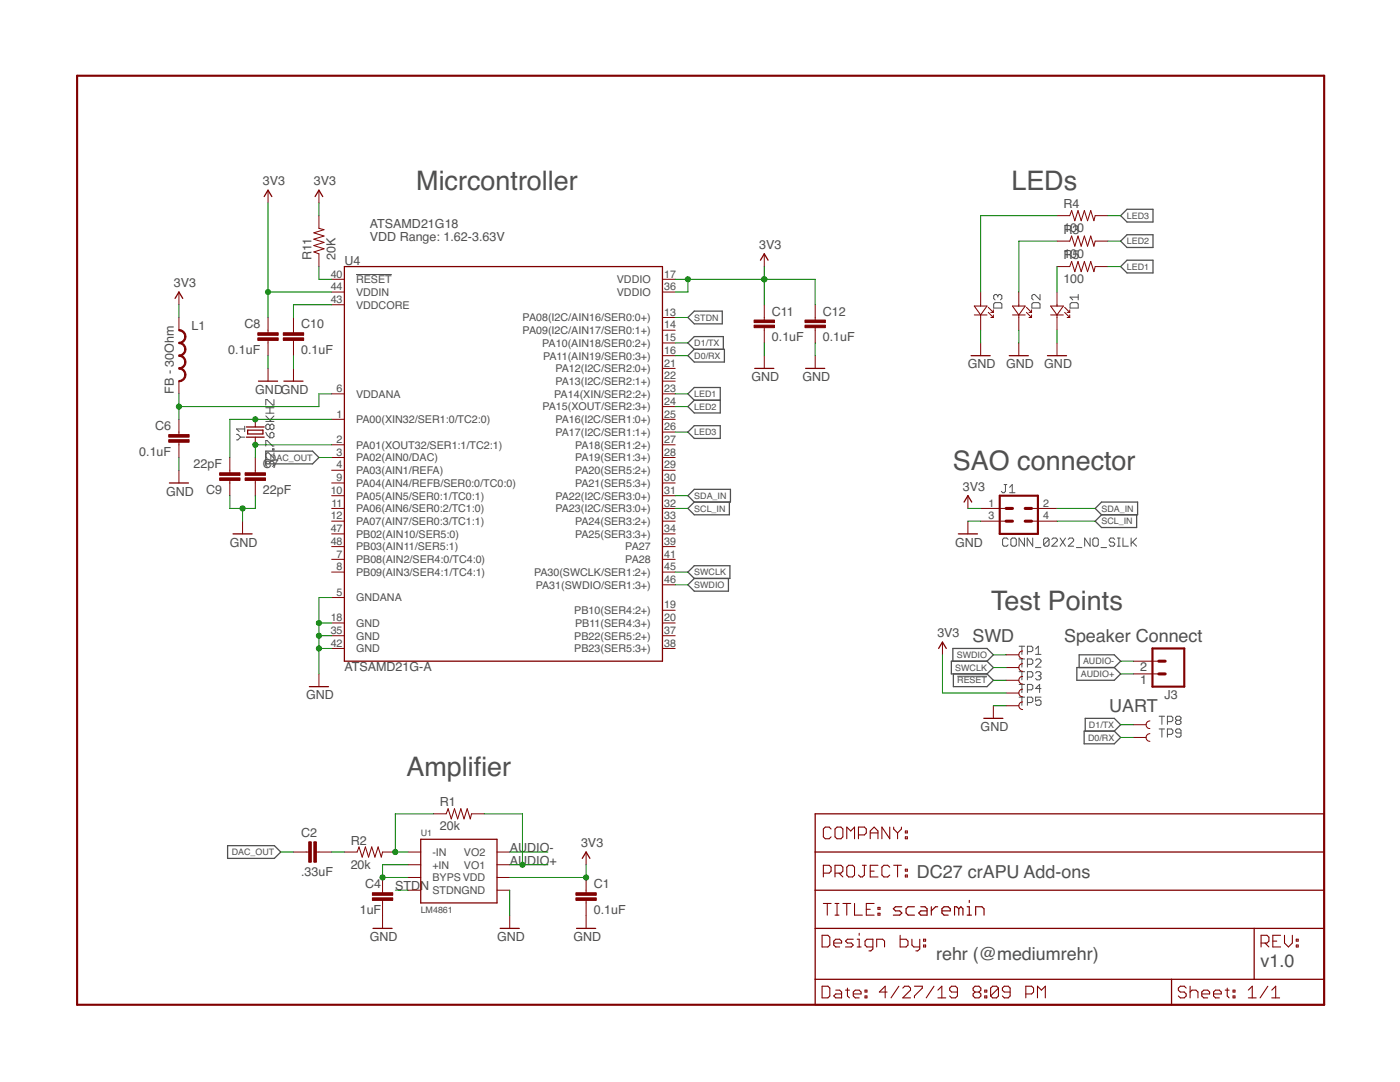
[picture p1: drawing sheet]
<svg xmlns="http://www.w3.org/2000/svg" width="279mm" height="216mm" viewBox="0 0 279 216" stroke-linecap="round" stroke-linejoin="round" font-family="sans-serif">
<g fill="none" stroke="#505050" stroke-width=".2">
<path d="M71.1 54.8h7.1M199.1 59l-.2-.2h-.3l-.3 .2v.6l.3 .2M199.1 59l.3-.2h.3l.2 .2v.6l-.2 .2M199.1 59v.3M207.6 58.8v1l-1.1-1h-.3l-.3 .2v.6l.3 .2M215.2 58.8v1M215.2 59.3h-1.6l.5 .5M54.7 79.7v1.1h-.3l-1.1-1.1h-.3v1.1M198.3 60.7l.3-.3h1.1l.2 .3v.8h-1.6zM205.9 60.7l.3-.3h1.1l.3 .3v.8h-1.7zM213.6 60.7l.2-.3h1.1l.3 .3v.8h-1.6zM47.2 86.7h.3l.5 .5"/>
<path d="M48 87.2l-.5 .6h-.3M48 87.2h.8M48.8 85.6h-1.6l.6 .5M48.8 85v1.1M53 89v-1.1h.3l1.1 1.1h.3M53 86.3l.3 .5 .6 .6M53 84.1h1.7M53 83l1.1 1.1M53 82.4h1.7M53 81.4h1.7M53.9 92.3l-.3-.3h-.3l-.3 .3v.5l.3 .3M53.9 84.9l-.3-.3h-.3l-.3 .3v.5l.3 .3h.3l.3-.3"/>
<path d="M53.9 92.3l.2-.3h.3l.3 .3v.5l-.3 .3M53.9 81.4v1M53.9 84.9v.5M53.9 86.6l.2-.3h.3l.3 .3v.5l-.3 .3h-.5zM53.9 92.3v.2M53.9 84.9l.2-.3h.3l.3 .3v.5l-.3 .3h-.3l-.2-.3M54.4 89.6h.3v.2h-.3zM54.7 90.4v1.1l-1.1-1.1h-.3l-.3 .2v.6l.3 .3M54.7 83l-.8 .8M200.4 96.7h.5M200.7 96.7v1.3l-.3 .3h-.3l-.3-.3M201.5 98.3h1.1"/>
<path d="M201.5 97.2l.5-.5v1.6M201.2 107.6l-.3-.2h-.5l-.3 .2v1.1l.3 .3h.5l.3-.3M202 107.4h.5l.3 .2v1.1l-.3 .3h-.5l-.3-.3v-1.1zM204.4 107.4v1.6l-1-1.6v1.6M206.1 107.4v1.6l-1.1-1.6v1.6M206.7 109.3h1M209.4 107.6l-.3-.2h-.5l-.3 .2v1.1M209.4 107.6v1.1l-.3 .3h-.5l-.3-.3M209.4 107.6l-1.1 1.1M209.9 107.6l.3-.2h.5l.3 .2v.3l-1.1 1.1h1.1M211.6 107.4l1 1.6M212.6 107.4l-1 1.6"/>
<path d="M213.2 107.6l.3-.2h.5l.3 .2v.3l-1.1 1.1h1.1M214.8 109.3h1.1M217.6 107.4v1.6l-1.1-1.6v1.6M218.4 107.4h.5l.3 .2v1.1l-.3 .3h-.5l-.3-.3v-1.1zM219.7 109.3h1.1M222.5 107.6l-.3-.2h-.5l-.3 .2v.3l.3 .3h.5l.3 .3v.2l-.3 .3h-.5l-.3-.3M223 107.4h.6M223 109h.6M223.3 107.4v1.6M224.1 107.4v1.6h1.1M225.7 107.4v1.6M226 108.2l.8 .8"/>
<path d="M226.8 107.4l-1.1 1.1M191.1 134.9h5.9M203.4 128.9h1.1M203.4 131.5h1.1M203.4 134h1.1M203.4 136.6h1.1M203.4 139.1h1.1M203.9 128.9v1.7M203.9 131.5v1.6M203.9 134v1.7M203.9 136.6v1.6M203.9 139.1v1.6"/>
<path d="M205 130h.8l.3-.2v-.6l-.3-.3h-.8v1.7M205 132.6h.8l.3-.3v-.5l-.3-.3h-.8v1.6M205 135.1h.8l.3-.2v-.6l-.3-.3h-.8v1.7M205 137.6h.8l.3-.2v-.6l-.3-.2h-.8v1.6M206.7 129.5l.5-.6v1.7M206.7 130.6h1.1M206.7 131.8l.2-.3h.6l.3 .3v.2l-1.1 1.1h1.1M206.7 134.3l.2-.3h.6l.3 .3v.3l-.3 .3M207.2 134.9h.3M207.5 134.9l.3 .2v.3l-.3 .3h-.6l-.2-.3M207.8 139.1h-1.1v.8l.5-.2h.3l.3 .2v.6l-.3 .2h-.6l-.2-.2M207.8 137.4h-1.1l.8-.8v1.6"/>
<path d="M205 140.2h.8l.3-.3v-.5l-.3-.3h-.8v1.6M231.3 142.9h1.1M231.3 145.5h1.1M231.9 142.9v1.6M231.9 145.5v1.6M233 144h.8l.3-.3v-.5l-.3-.3h-.8v1.6M233 146.5h.8l.3-.2v-.6l-.3-.2h-.8v1.6M234.9 143.7l-.3-.2v-.3l.3-.3h.5l.3 .3v.3l-.3 .2M234.9 143.7l-.3 .3v.3l.3 .2h.5l.3-.2v-.3l-.3-.3M234.9 143.7h.5M235.7 146.3h-.8l-.3-.3v-.3l.3-.2h.5l.3 .2v1.1l-.3 .3h-.5l-.3-.3"/>
</g>
<g fill="none" stroke="#505050" stroke-width=".25">
<path d="M223.6 53.2l1.3-1.3h5.2v2.6h-5.2zM223.6 43l1.3-1.2h5.2v2.5h-5.2zM223.6 48.1l1.3-1.3h5.2v2.6h-5.2zM137.3 63.4l1.3-1.3h5.5v2.5h-5.5zM137.3 78.6l1.3-1.3h5.1v5.1h-5.1l-1.3-1.3 1.3-1.2zM138.6 69.7l-1.3-1.3 1.3-1.2h5.8v2.5M138.6 69.7h6v2.5h-6l-1.3-1.2zM138.6 79.9h5.1M53 90h9.4l1.2 1.3-1.2 1.3h-9.4zM137.3 98.9l1.3-1.3h7.2v2.6h-7.2zM137.3 86.2l1.3-1.3h5.1v2.6h-5.1zM137.3 114.2l1.3-1.3h7.1v2.5h-7.1z"/>
<path d="M138.6 115.4l-1.3 1.3 1.3 1.3h6.8v-2.6M138.6 100.2l-1.3 1.3 1.3 1.2h7v-2.5M218.6 101.5l1.2-1.3h7.2v2.5h-7.2zM219.8 102.7l-1.2 1.3 1.2 1.3h7v-2.6M190.2 131.9v-2.5h6.8l1.2 1.3-1.2 1.2M190.3 134.5v2.5h6.7l1.2-1.3-1.2-1.2M197 131.9h-7.1v2.6h7.1M197 131.9l1.2 1.3-1.2 1.3M214.9 133.2h7.5l1.2 1.3-1.2 1.2h-7.5zM215.4 133.2v-2.5h7l1.2 1.2-1.2 1.3M216.4 145.9h6l1.2 1.3-1.2 1.2h-6zM216.6 145.9v-2.6h5.8l1.2 1.3-1.2 1.3"/>
<path d="M45.4 168.7h9.4l1.2 1.3-1.2 1.3h-9.4z"/>
</g>
<g fill="none" stroke="#800000" stroke-width=".25">
<path d="M52.7 39.2l.8-1.2 .8 1.2M62.9 39.2l.7-1.2 .8 1.2M34.9 59.5l.8-1.2 .8 1.2M68.7 53.2h63.5v78.7h-63.5zM151.8 51.9l.7-1.2 .8 1.2M51.6 76.1h3.8M56.7 76.1h3.8M150.6 73.5h3.8M160.8 73.5h3.8M193.8 71h3.8M201.4 71h3.8M209 71h3.9"/>
<path d="M33.8 96.4h3.8M49.2 85.2h3.5M49.2 87.2h3.5M49.4 85.8h3.1v.8h-3.1zM46.5 106.5h3.8M191.3 106.5h3.8M192.4 100.2l.8-1.3 .7 1.3M61.7 137h3.9M187.3 129.4l.8-1.3 .7 1.3M196.3 143.3h3.9M84 167.5h15.2v12.7h-15.2zM116.2 171.3l.8-1.3 .7 1.3"/>
<path d="M162.7 162.4h101.6v38.1h-101.6zM162.7 170h101.6M162.7 177.6h101.6M74.4 185.3h3.9M99.8 185.3h3.8M115.1 185.3h3.8M162.7 185.3h101.6M162.7 195.4h101.6M233.8 195.4v5.1M250.3 185.3v10.1"/>
</g>
<g fill="none" stroke="#800000" stroke-width=".2">
<path d="M53.5 38v2.5M63.6 38v2.5M35.7 58.3v2.5M63.6 43v2.6l1.1 .2-2.1 .7 2.1 .6-2.1 .6 2.1 .7-2.1 .6 2.1 .6-2.1 .7 1 .4v2.5M66.2 55.7h2.5M66.2 58.3h2.5M132.2 55.7h2.5M132.2 58.3h2.5M152.5 50.7v2.5M195.7 58.3v2.8M203.3 58.3v2.8M210.9 53.2h2.6l.4-1 .6 2 .6-2 .7 2 .6-2 .6 2 .7-2 .6 2 .3-1h2.5"/>
<path d="M210.9 58.3v2.8M210.9 48.1h2.6l.4-1 .6 2 .6-2 .7 2 .6-2 .6 2 .7-2 .6 2 .3-1h2.5M210.9 43h2.6l.4-1 .6 2 .6-2 .7 2 .6-2 .6 2 .7-2 .6 2 .3-1h2.5M35.7 63.4v2.5M35.7 76.1v2.5M53.5 63.4v3M53.5 67.9v3.1M53.5 73.5v2.6M58.6 63.4v3M58.6 67.9v3.1M58.6 73.5v2.6M66.2 78.6h2.5"/>
<path d="M66.2 60.8h2.5M132.2 78.6h2.5M132.2 63.4h2.5M132.2 68.4h2.5M132.2 65.9h2.5M132.2 71h2.5M132.2 73.5h2.5M132.2 76.1h2.5M152.5 60.8v3.1M152.5 65.4v3M152.5 71v2.5M162.7 60.8v3.1"/>
<path d="M162.7 65.4v3M162.7 71v2.5M194.4 61.1h2.6l-1.3 1.7zM194.4 62.8h2.6M195.7 62.8v3.1M195.7 68.4v2.6M197.2 61.3l1 1M197.2 62.3l1 1.1M197.7 63.4h.5M197.7 62.3h.5M198.2 61.8v.5M198.2 62.8v.6"/>
<path d="M202.1 61.1h2.5l-1.3 1.7zM202.1 62.8h2.5M203.3 62.8v3.1M203.3 68.4v2.6M204.9 61.3l1 1M204.9 62.3l1 1.1M205.4 63.4h.5M205.4 62.3h.5M205.9 61.8v.5M205.9 62.8v.6M209.7 61.1h2.5l-1.3 1.7zM209.7 62.8h2.5"/>
<path d="M210.9 62.8v3.1M210.9 68.4v2.6M212.5 61.3l1 1M212.5 62.3l1 1.1M213 63.4h.5M213 62.3h.5M213.5 61.8v.5M213.5 62.8v.6M35.7 83.7v3M35.7 88.2v3.1M35.7 93.8v2.6M45.9 91.3v3"/>
<path d="M45.9 95.9v3M50.9 83.7v1.5M50.9 87.2v1.6M50.9 91.3v3M50.9 95.9v3M66.2 83.7h2.5M66.2 88.8h2.5M66.2 91.3h2.5M66.2 93.8h2.5M66.2 96.4h2.5M66.2 98.9h2.5M132.2 83.7h2.5"/>
<path d="M132.2 88.8h2.5M132.2 91.3h2.5M132.2 93.8h2.5M132.2 96.4h2.5M132.2 98.9h2.5M132.2 81.1h2.5M132.2 86.2h2.5M193.2 98.9v2.6M48.4 104v2.5M66.2 119.2h2.5M66.2 101.5h2.5M66.2 111.6h2.5"/>
<path d="M66.2 114.2h2.5M66.2 104h2.5M66.2 106.5h2.5M66.2 109.1h2.5M132.2 101.5h2.5M132.2 111.6h2.5M132.2 114.2h2.5M132.2 104h2.5M132.2 106.5h2.5M132.2 109.1h2.5M132.2 116.7h2.5M193.2 104v2.5"/>
<path d="M195.7 101.5h5.1M195.7 104h5.1M205.9 101.5h5M205.9 104h5M63.6 134.5v2.5M66.2 124.3h2.5M66.2 126.9h2.5M66.2 129.4h2.5M132.2 124.3h2.5M132.2 121.8h2.5M132.2 126.9h2.5M132.2 129.4h2.5"/>
<path d="M188.1 128.1v2.6M200.8 130.7h2.5M200.8 133.2h2.5M200.8 135.7h2.5M200.8 138.3h2.5M204.1 129.9a.76 .76 0 0 0-.8 .8 .76 .76 0 0 0 .8 .7M204.1 132.4a.76 .76 0 0 0-.8 .8 .76 .76 0 0 0 .8 .8M204.1 135a.76 .76 0 0 0-.8 .7 .76 .76 0 0 0 .8 .8M204.1 137.5a.76 .76 0 0 0-.8 .8 .76 .76 0 0 0 .8 .7M226.2 134.5h5.1M226.2 131.9h5.1M198.2 140.8v2.5"/>
<path d="M200.8 140.8h2.5M204.1 140.1a.76 .76 0 0 0-.8 .7 .76 .76 0 0 0 .8 .8M226.2 144.6h2.5M226.2 147.2h2.5M229.5 143.8a.76 .76 0 0 0-.8 .8 .76 .76 0 0 0 .8 .8M229.5 146.4a.76 .76 0 0 0-.8 .8 .76 .76 0 0 0 .8 .7M58.6 170h3M63.1 170h3.1M68.7 170h2.6l.3-1 .7 2 .6-2 .7 2 .6-2 .6 2 .7-2 .6 2 .2-1h2.6M76.3 175.1v3M76.3 179.7v5.6M81.4 177.6h2.6"/>
<path d="M81.4 175.1h2.6M81.4 172.6h2.6M81.4 170h2.6M86.5 162.4h2.5l.4-1 .7 2 .6-2 .6 2 .7-2 .6 2 .6-2 .7 2 .2-1h2.5M99.2 177.6h2.5M99.2 175.1h2.5M99.2 172.6h2.5M99.2 170h2.5M117 170v2.6M117 175.1v3M117 179.7v5.6M101.7 182.7v2.6"/>
</g>
<g fill="#800000" stroke="#800000" stroke-width=".2">
<path d="M114.9 179.2h4.1v.5h-4.1z"/>
<path d="M114.9 178.1h4.1v.5h-4.1z"/>
<path d="M61.6 168h.5v4h-.5z"/>
<path d="M62.6 168h.5v4h-.5z"/>
<path d="M74.3 179.2h4.1v.5h-4.1z"/>
<path d="M74.3 178.1h4.1v.5h-4.1z"/>
<path d="M51.5 67.4h4v.5h-4z"/>
<path d="M51.5 66.4h4v.5h-4z"/>
<path d="M56.5 67.4h4.1v.5h-4.1z"/>
<path d="M56.5 66.4h4.1v.5h-4.1z"/>
<path d="M33.7 87.7h4v.5h-4z"/>
<path d="M33.7 86.7h4v.5h-4z"/>
<path d="M150.5 64.9h4.1v.5h-4.1z"/>
<path d="M150.5 63.9h4.1v.5h-4.1z"/>
<path d="M43.8 94.3h4.1v.5h-4.1z"/>
<path d="M43.8 95.4h4.1v.5h-4.1z"/>
<path d="M48.9 95.4h4.1v.5h-4.1z"/>
<path d="M48.9 94.3h4.1v.5h-4.1z"/>
<path d="M160.7 64.9h4v.5h-4z"/>
<path d="M160.7 63.9h4v.5h-4z"/>
</g>
<g fill="#800000" stroke="#800000" stroke-width=".2">
<path d="M35.7 65.8a1.37 1.37 0 0 1 1.4 1.4h-.2l-.2-.5-.3-.4-.7-.3z" fill-rule="evenodd"/>
<path d="M35.7 68.3l.7-.2 .3-.4 .2-.5h.2a1.37 1.37 0 0 1-1.4 1.4z" fill-rule="evenodd"/>
<path d="M35.7 68.3a1.37 1.37 0 0 1 1.4 1.4h-.2l-.2-.5-.3-.4-.7-.2z" fill-rule="evenodd"/>
<path d="M35.7 70.8l.7-.2 .3-.4 .2-.5h.2a1.37 1.37 0 0 1-1.4 1.4z" fill-rule="evenodd"/>
<path d="M35.7 70.8a1.37 1.37 0 0 1 1.4 1.4h-.2l-.2-.4-.3-.4-.7-.3z" fill-rule="evenodd"/>
<path d="M35.7 73.4l.7-.3 .3-.4 .2-.5h.2a1.37 1.37 0 0 1-1.4 1.4z" fill-rule="evenodd"/>
<path d="M35.7 73.4a1.37 1.37 0 0 1 1.4 1.4h-.2l-.2-.5-.3-.4-.7-.3z" fill-rule="evenodd"/>
<path d="M35.7 75.9l.7-.2 .3-.4 .2-.5h.2a1.37 1.37 0 0 1-1.4 1.4z" fill-rule="evenodd"/>
</g>
<path d="M200.8 104h1.3M200.8 101.5h1.3M204.6 104h1.3M204.6 101.5h1.3M231.3 134.5h1.2M231.3 131.9h1.2" fill="none" stroke="#800000" stroke-width=".61"/>
<path d="M15.4 15.1h248.9v185.4h-248.9zM199.5 98.9h7.6v7.6h-7.6zM230 129.4h6.3v7.6h-6.3z" fill="none" stroke="#800000" stroke-width=".42"/>
<g fill="none" stroke="#800000" stroke-width=".21">
<path d="M164.3 174.2h1.2l.4-.4v-.8l-.4-.3h-1.2v2.3M165.9 165.4l-.4-.4h-.8l-.4 .4v1.6l.4 .4h.8l.4-.4M166.6 174.2h1.2l.4-.4v-.8l-.4-.3h-1.2v2.3M166.6 165.4l.4-.4h.8l.4 .4v1.6l-.4 .4h-.8l-.4-.4zM167.4 174.2l.8 .8M169 167.4v-2.4l.8 .8 .7-.8v2.4M169.4 172.7h.8l.3 .3v1.6l-.3 .4h-.8l-.4-.4v-1.6zM171.3 166.6h1.2l.4-.4v-.8l-.4-.4h-1.2v2.4M172.1 172.7h.8M172.5 172.7v1.9l-.4 .4h-.4l-.4-.4M173.7 167.4v-1.6l.8-.8 .7 .8v1.6M173.7 173.8h.8"/>
<path d="M173.7 166.2h1.5M175.2 172.7h-1.5v2.3h1.5M177.6 173l-.4-.3h-.8l-.4 .3v1.6l.4 .4h.8l.4-.4M177.6 165v2.4l-1.6-2.4v2.4M178.4 172.7h1.5M178.4 165v.4l.7 .8M179.1 166.2v1.2M179.1 172.7v2.3M179.9 165v.4l-.8 .8M180.7 174.6h.4v.4h-.4zM180.7 173.4h.4v.4h-.4zM180.7 165.8h.4v.4h-.4z"/>
<path d="M180.7 167h.4v.4h-.4zM164.1 186.6h1.1l.4 .4v1.6l-.4 .4h-1.1zM164.1 196.8h1.1l.4 .4v1.5l-.4 .4h-1.1zM164.3 180.3h1.6M165.1 180.3v2.3M166.4 188.2h1.6v-.4l-.4-.4h-.8l-.4 .4v.8l.4 .4h.8M166.6 180.3h.8M166.6 182.6h.8M166.8 197.6h.8l.4 .4v1.1h-1.2l-.4-.4 .4-.4h1.2M167 180.3v2.3M168.2 180.3h1.6M168.7 197.6h.8"/>
<path d="M169 180.3v2.3M169.1 197.2v1.5l.4 .4M170.3 198.3h1.6v-.3l-.4-.4h-.8l-.4 .4v.7l.4 .4h.8M170.3 187.4h-1.2l-.4 .4 .4 .4h.8l.4 .4-.4 .4h-1.2M170.5 180.3v2.3h1.6M171.1 189h.8M171.1 187.4h.4v1.6M171.5 186.2v.4M172.6 198.7h.4v.4h-.4zM172.6 197.6h.4v.4h-.4zM172.9 181.4h.8M174.2 189h-1.2l-.4-.4v-.8l.4-.4h1.2v2l-.4 .3h-.4"/>
<path d="M174.5 180.3h-1.6v2.3h1.6M175 189v-1.6h1.1l.4 .4v1.2M175.2 182.2h.4v.4h-.4zM175.2 181.1h.4v.3h-.4zM177 198h-1.5l1.2-1.2v2.3M179.4 196.8l-1.6 2.3M179.6 186.6v2.4h1.2l.4-.4v-.8l-.4-.4h-1.2M180.2 197.2l.4-.4h.7l.4 .4v.4l-1.5 1.5h1.5M182 187.4v1.2l.4 .4h1.2M182.5 196.8h1.6v.4l-1.6 1.5v.4M183.6 187.4v2l-.4 .3h-.4M184.3 188.6h.4v.4h-.4z"/>
<path d="M184.3 187.4h.4v.4h-.4zM186.4 196.8l-1.6 2.3M187.2 199.1h1.5M187.2 197.6l.8-.8v2.3M191.1 198h-1.2l-.4-.4v-.4l.4-.4h.8l.4 .4v1.5l-.4 .4h-.8l-.4-.4M194.6 198l-.4 .3v.4l.4 .4h.8l.3-.4v-.4l-.3-.3M194.6 198l-.4-.4v-.4l.4-.4h.8l.3 .4v.4l-.3 .4M194.6 198h.8M196.5 198.7h.4v.4h-.4zM196.5 197.6h.4v.4h-.4zM199.3 197.2v1.5l-.4 .4h-.8l-.4-.4M199.3 197.2l-.4-.4h-.8l-.4 .4v1.5"/>
<path d="M199.3 197.2l-1.6 1.5M201.6 198h-1.2l-.4-.4v-.4l.4-.4h.8l.4 .4v1.5l-.4 .4h-.8l-.4-.4M204.7 198.3h1.2l.4-.3v-.8l-.4-.4h-1.2v2.3M207.1 199.1v-2.3l.7 .8 .8-.8v2.3M236.7 197.2l-.4-.4h-.7l-.4 .4v.4l.4 .4h.7l.4 .3v.4l-.4 .4h-.7l-.4-.4M237.5 198l.4-.4h.8l.4 .4v1.1M237.5 196.8v2.3M239.8 198.3h1.6v-.3l-.4-.4h-.8l-.4 .4v.7l.4 .4h.8M242.2 198.3h1.5v-.3l-.3-.4h-.8l-.4 .4v.7l.4 .4h.8M244.5 197.6h.8M244.9 197.2v1.5l.4 .4M246.1 198.7h.4v.4h-.4z"/>
<path d="M246.1 197.6h.4v.4h-.4zM249.1 199.1h1.6M249.1 197.6l.8-.8v2.3M251.7 188.2h1.2l.3-.4v-.8l-.3-.4h-1.2v2.4M252.5 188.2l.7 .8M253 196.8l-1.5 2.3M253.8 199.1h1.6M253.8 197.6l.8-.8v2.3M254 187.8h.8M255.6 186.6h-1.6v2.4h1.6M256.3 186.6v1.6l.8 .8 .8-.8v-1.6M258.7 188.6h.4v.4h-.4z"/>
<path d="M258.7 187.4h.4v.4h-.4z"/>
</g>
<g fill="none" stroke="#800000" stroke-width=".23">
<path d="M193.4 179.7v.4M180 180.9h-1.3l-.4 .4 .4 .5h.9l.4 .4-.4 .4h-1.3M182.5 180.9h-1.3l-.4 .4v.9l.4 .4h1.3M183.8 180.9h.8l.4 .4v1.3h-1.2l-.5-.4 .5-.4h1.2M185.9 180.9v1.7M187.1 180.9h-.4l-.8 .9M188 181.8h1.7v-.5l-.5-.4h-.8l-.4 .4v.9l.4 .4h.8M191.3 181.3l-.4-.4h-.4v1.7M191.3 181.3v1.3M191.3 181.3l.5-.4 .4 .4v1.3M193 182.6h.9M193 180.9h.4v1.7"/>
<path d="M194.7 182.6v-1.7h1.3l.4 .4v1.3"/>
</g>
<g fill="none" stroke="#008000" stroke-width=".2">
<path d="M53.5 40.5v22.9M53.5 58.3h12.7M63.6 40.5v2.5M63.6 53.2v2.5h2.6M134.7 55.7h28v5.1M137.3 55.7v2.6h-2.6M152.5 53.2v7.6M210.9 53.2v5.1M210.9 48.1h-7.6v10.2M210.9 43h-15.2v15.3M221.1 53.2h2.5M221.1 48.1h2.5"/>
<path d="M221.1 43h2.5M35.7 60.8v2.6M35.7 78.6v5.1M53.5 71v2.5M58.6 71v2.5M66.2 78.6h-2.6v2.5h-27.9M66.2 60.8h-7.6v2.6M134.7 63.4h2.6M134.7 78.6h2.6M134.7 68.4h2.6M134.7 71h2.6M152.5 68.4v2.6"/>
<path d="M162.7 68.4v2.6M195.7 65.9v2.5M203.3 65.9v2.5M210.9 65.9v2.5M35.7 91.3v2.5M45.9 98.9v2.6h5v-2.6M63.6 91.3h2.6M66.2 88.8h-15.3v2.5M66.2 83.7h-20.3v7.6M134.7 81.1h2.6M134.7 98.9h2.6M134.7 86.2h2.6"/>
<path d="M48.4 101.5v2.5M66.2 119.2h-2.6v15.3M134.7 101.5h2.6M134.7 114.2h2.6M134.7 116.7h2.6M193.2 101.5h2.5M193.2 104h2.5M210.9 101.5h7.7M210.9 104h7.7M63.6 129.4h2.6M63.6 126.9h2.6M63.6 124.3h2.6"/>
<path d="M188.1 130.7v7.6h12.7M198.2 135.7h2.6M198.2 133.2h2.6M198.2 130.7h2.6M223.6 134.5h2.6M223.6 131.9h2.6M198.2 140.8h2.6M223.6 144.6h2.6M223.6 147.2h2.6M56 170h2.6M66.2 170h2.5M78.9 177.6h2.5"/>
<path d="M81.4 172.6h-5.1v2.5h5.1M86.5 162.4h-7.6v7.6h2.5M96.6 162.4h7.7v10.2M101.7 177.6v5.1M101.7 172.6h7.6M101.7 170h7.6M117 172.6v2.5h-15.3"/>
</g>
<g fill="#008000" stroke="#008000" stroke-width=".2">
<circle cx="63.6" cy="129.4" r=".51"/>
<circle cx="63.6" cy="126.9" r=".51"/>
<circle cx="63.6" cy="124.3" r=".51"/>
<circle cx="48.4" cy="101.5" r=".51"/>
<circle cx="104.3" cy="172.6" r=".51"/>
<circle cx="78.9" cy="170" r=".51"/>
<circle cx="76.3" cy="175.1" r=".51"/>
<circle cx="53.5" cy="58.3" r=".51"/>
<circle cx="152.5" cy="55.7" r=".51"/>
<circle cx="137.3" cy="55.7" r=".51"/>
<circle cx="117" cy="175.1" r=".51"/>
<circle cx="35.7" cy="81.1" r=".51"/>
<circle cx="50.9" cy="83.7" r=".51"/>
<circle cx="50.9" cy="88.8" r=".51"/>
</g>
<g font-size="5.4" fill="#505050">
<text x="83.1" y="38">Micrcontroller</text>
<text x="201.8" y="38">LEDs</text>
<text x="190.2" y="93.8">SAO connector</text>
<text x="197.8" y="121.8">Test Points</text>
<text x="81.1" y="154.8">Amplifer</text>
<text x="94.6" y="154.8">i</text>
</g>
<g font-size="3.6" fill="#505050">
<text x="194.1" y="128.1">SWD</text>
<text x="212.4" y="128.1">Speaker Connect</text>
<text x="221.4" y="142.1">UART</text>
<text x="183" y="175.1">DC27 crAPU Add-ons</text>
<text x="186.8" y="191.6">rehr (@mediumrehr)</text>
<text x="251.6" y="192.9">v1.0</text>
</g>
<g font-size="2.5" fill="#505050">
<text x="52.5" y="36.9">3V3</text>
<text x="62.6" y="36.9">3V3</text>
<text x="212.2" y="41.5">R4</text>
<text x="73.8" y="45.5">ATSAMD21G18</text>
<text x="212.2" y="46.3">100</text>
<text x="212.2" y="46.6">R3</text>
<text x="62.1" y="51.9" transform="rotate(-90 62.1 51.9)">R11</text>
<text x="66.9" y="51.9" transform="rotate(-90 66.9 51.9)">20K</text>
<text x="68.7" y="52.9">U4</text>
<text x="73.8" y="48.1">VDD Range: 1.62-3.63V</text>
<text x="151.5" y="49.6">3V3</text>
<text x="212.2" y="51.4">100</text>
<text x="212.2" y="51.7">R5</text>
<text x="34.7" y="57.3">3V3</text>
<text x="212.2" y="56.5">100</text>
<text x="38.2" y="65.9">L1</text>
<text x="48.8" y="65.5">C8</text>
<text x="60.1" y="65.5">C10</text>
<text x="154.1" y="63">C11</text>
<text x="164.2" y="63">C12</text>
<text x="45.6" y="70.6">0.1uF</text>
<text x="60.1" y="70.6">0.1uF</text>
<text x="154.1" y="68.1">0.1uF</text>
<text x="164.2" y="68.1">0.1uF</text>
<text x="150" y="76.1">GND</text>
<text x="160.1" y="76.1">GND</text>
<text x="193.2" y="73.5">GND</text>
<text x="200.8" y="73.5">GND</text>
<text x="208.4" y="73.5">GND</text>
<text x="34.7" y="78.6" transform="rotate(-90 34.7 78.6)">FB - 30Ohm</text>
<text x="50.9" y="78.6">GNDGND</text>
<text x="31" y="85.8">C6</text>
<text x="27.8" y="90.9">0.1uF</text>
<text x="38.6" y="93.4">22pF</text>
<text x="52.5" y="93.4">C7</text>
<text x="33.2" y="98.9">GND</text>
<text x="41.1" y="98.5">C9</text>
<text x="52.5" y="98.5">22pF</text>
<text x="192.1" y="97.9">3V3</text>
<text x="45.9" y="109.1">GND</text>
<text x="190.6" y="109.1">GND</text>
<text x="187.1" y="127.1">3V3</text>
<text x="68.7" y="134">ATSAMD21G-A</text>
<text x="227.6" y="136.5">1</text>
<text x="227.6" y="134">2</text>
<text x="61.1" y="139.5">GND</text>
<text x="232.4" y="139.5">J3</text>
<text x="195.7" y="145.9">GND</text>
<text x="87.8" y="160.9">R1</text>
<text x="60.1" y="167.1">C2</text>
<text x="87.8" y="165.7">20k</text>
<text x="70" y="173.3">20k</text>
<text x="70" y="168.5">R2</text>
<text x="101.7" y="172.6">AUDIO+</text>
<text x="101.7" y="170">AUDIO-</text>
<text x="116" y="169">3V3</text>
<text x="60.1" y="174.7">.33uF</text>
<text x="72.9" y="177.3">C4</text>
<text x="78.9" y="177.6">STDN</text>
<text x="118.5" y="177.3">C1</text>
<text x="71.8" y="182.3">1uF</text>
<text x="118.5" y="182.3">0.1uF</text>
<text x="73.8" y="187.8">GND</text>
<text x="99.2" y="187.8">GND</text>
<text x="114.4" y="187.8">GND</text>
</g>
<g font-size="2.1" fill="#505050">
<text x="66" y="55.4">40</text>
<text x="66" y="57.9">44</text>
<text x="71.1" y="56.5">RESET</text>
<text x="71.1" y="59">VDDIN</text>
<text x="123.1" y="56.5">VDDIO</text>
<text x="123.1" y="59">VDDIO</text>
<text x="132.6" y="55.4">17</text>
<text x="132.6" y="57.9">36</text>
<text x="66" y="60.5">43</text>
<text x="71.1" y="61.6">VDDCORE</text>
<text x="104.3" y="64.1">PA08(I2C/AIN16/SER0:0+)</text>
<text x="132.6" y="63">13</text>
<text x="132.6" y="65.5">14</text>
<text x="104.3" y="66.7">PA09(I2C/AIN17/SER0:1+)</text>
<text x="108.2" y="69.2">PA10(AIN18/SER0:2+)</text>
<text x="108.4" y="71.7">PA11(AIN19/SER0:3+)</text>
<text x="132.6" y="68.1">15</text>
<text x="132.6" y="70.6">16</text>
<text x="110.8" y="74.3">PA12(I2C/SER2:0+)</text>
<text x="110.8" y="76.8">PA13(I2C/SER2:1+)</text>
<text x="132.6" y="73.2">21</text>
<text x="132.6" y="75.7">22</text>
<text x="67.2" y="83.3">1</text>
<text x="67.2" y="78.2">6</text>
<text x="71.1" y="79.4">VDDANA</text>
<text x="108.2" y="81.9">PA15(XOUT/SER2:3+)</text>
<text x="110.6" y="79.4">PA14(XIN/SER2:2+)</text>
<text x="132.6" y="78.2">23</text>
<text x="132.6" y="80.8">24</text>
<text x="132.6" y="83.3">25</text>
<text x="67.2" y="88.4">2</text>
<text x="71.1" y="84.4">PA00(XIN32/SER1:0/TC2:0)</text>
<text x="71.1" y="89.5">PA01(XOUT32/SER1:1/TC2:1)</text>
<text x="110.8" y="84.4">PA16(I2C/SER1:0+)</text>
<text x="110.8" y="87">PA17(I2C/SER1:1+)</text>
<text x="114.8" y="89.5">PA18(SER1:2+)</text>
<text x="132.6" y="85.9">26</text>
<text x="132.6" y="88.4">27</text>
<text x="67.2" y="90.9">3</text>
<text x="67.2" y="93.5">4</text>
<text x="71.1" y="92.1">PA02(AIN0/DAC)</text>
<text x="71.1" y="94.6">PA03(AIN1/REFA)</text>
<text x="114.8" y="92.1">PA19(SER1:3+)</text>
<text x="114.8" y="94.6">PA20(SER5:2+)</text>
<text x="132.6" y="90.9">28</text>
<text x="132.6" y="93.5">29</text>
<text x="66" y="98.6">10</text>
<text x="66.1" y="101.1">11</text>
<text x="67.2" y="96">9</text>
<text x="71.1" y="97.1">PA04(AIN4/REFB/SER0:0/TC0:0)</text>
<text x="71.1" y="99.7">PA05(AIN5/SER0:1/TC0:1)</text>
<text x="110.8" y="99.7">PA22(I2C/SER3:0+)</text>
<text x="114.8" y="97.1">PA21(SER5:3+)</text>
<text x="132.6" y="96">30</text>
<text x="132.6" y="98.6">31</text>
<text x="132.6" y="101.1">32</text>
<text x="197.3" y="101.1">1</text>
<text x="208.2" y="101.1">2</text>
<text x="66" y="103.6">12</text>
<text x="66" y="106.2">47</text>
<text x="71.1" y="102.2">PA06(AIN6/SER0:2/TC1:0)</text>
<text x="71.1" y="104.8">PA07(AIN7/SER0:3/TC1:1)</text>
<text x="71.1" y="107.3">PB02(AIN10/SER5:0)</text>
<text x="110.8" y="102.2">PA23(I2C/SER3:0+)</text>
<text x="114.8" y="104.8">PA24(SER3:2+)</text>
<text x="114.8" y="107.3">PA25(SER3:3+)</text>
<text x="132.6" y="103.6">33</text>
<text x="132.6" y="106.2">34</text>
<text x="197.3" y="103.6">3</text>
<text x="208.2" y="103.6">4</text>
<text x="66" y="108.7">48</text>
<text x="67.2" y="111.3">7</text>
<text x="67.2" y="113.8">8</text>
<text x="71.1" y="112.4">PB08(AIN2/SER4:0/TC4:0)</text>
<text x="71.1" y="109.8">PB03(AIN11/SER5:1)</text>
<text x="124.8" y="109.8">PA27</text>
<text x="124.8" y="112.4">PA28</text>
<text x="132.6" y="108.7">39</text>
<text x="132.6" y="111.3">41</text>
<text x="132.6" y="113.8">45</text>
<text x="67.2" y="118.9">5</text>
<text x="71.1" y="120">GNDANA</text>
<text x="71.1" y="114.9">PB09(AIN3/SER4:1/TC4:1)</text>
<text x="106.6" y="114.9">PA30(SWCLK/SER1:2+)</text>
<text x="106.9" y="117.4">PA31(SWDIO/SER1:3+)</text>
<text x="132.6" y="116.3">46</text>
<text x="66" y="123.9">18</text>
<text x="71.1" y="125.1">GND</text>
<text x="114.6" y="122.5">PB10(SER4:2+)</text>
<text x="114.8" y="125.1">PB11(SER4:3+)</text>
<text x="132.6" y="123.9">20</text>
<text x="132.6" y="121.4">19</text>
<text x="66" y="126.5">35</text>
<text x="66" y="129">42</text>
<text x="71.1" y="127.6">GND</text>
<text x="71.1" y="130.1">GND</text>
<text x="114.6" y="127.6">PB22(SER5:2+)</text>
<text x="114.6" y="130.1">PB23(SER5:3+)</text>
<text x="132.6" y="126.5">37</text>
<text x="132.6" y="129">38</text>
<text x="86.3" y="173.3">+IN</text>
<text x="86.3" y="170.8">-IN</text>
<text x="92.6" y="173.3">VO1</text>
<text x="92.6" y="170.8">VO2</text>
<text x="86.3" y="178.4">STDNGND</text>
<text x="86.3" y="175.9">BYPS VDD</text>
</g>
<g font-size="1.8" fill="#505050">
<text x="224.9" y="43.7">LED3</text>
<text x="224.9" y="53.8">LED1</text>
<text x="224.9" y="48.8">LED2</text>
<text x="138.6" y="64">STDN</text>
<text x="138.6" y="69.1">D1/TX</text>
<text x="138.6" y="71.6">D0/RX</text>
<text x="138.6" y="79.2">LED1</text>
<text x="138.6" y="81.8">LED2</text>
<text x="138.6" y="86.8">LED3</text>
<text x="53.9" y="91.9">DAC_OUT</text>
<text x="138.6" y="99.5">SDA_IN</text>
<text x="138.6" y="102.1">SCL_IN</text>
<text x="219.8" y="102.1">SDA_IN</text>
<text x="219.8" y="104.6">SCL_IN</text>
<text x="138.6" y="114.8">SWCLK</text>
<text x="138.6" y="117.3">SWDIO</text>
<text x="190.9" y="131.3">SWDIO</text>
<text x="190.6" y="133.8">SWCLK</text>
<text x="191" y="136.4">RESET</text>
<text x="215.7" y="135.1">AUDIO+</text>
<text x="216.1" y="132.6">AUDIO-</text>
<text x="217.1" y="147.8">D0/RX</text>
<text x="217.3" y="145.3">D1/TX</text>
<text x="84" y="166.7">U1</text>
<text x="46.3" y="170.7">DAC_OUT</text>
<text x="84" y="182.2">LM4861</text>
</g>
</svg>
